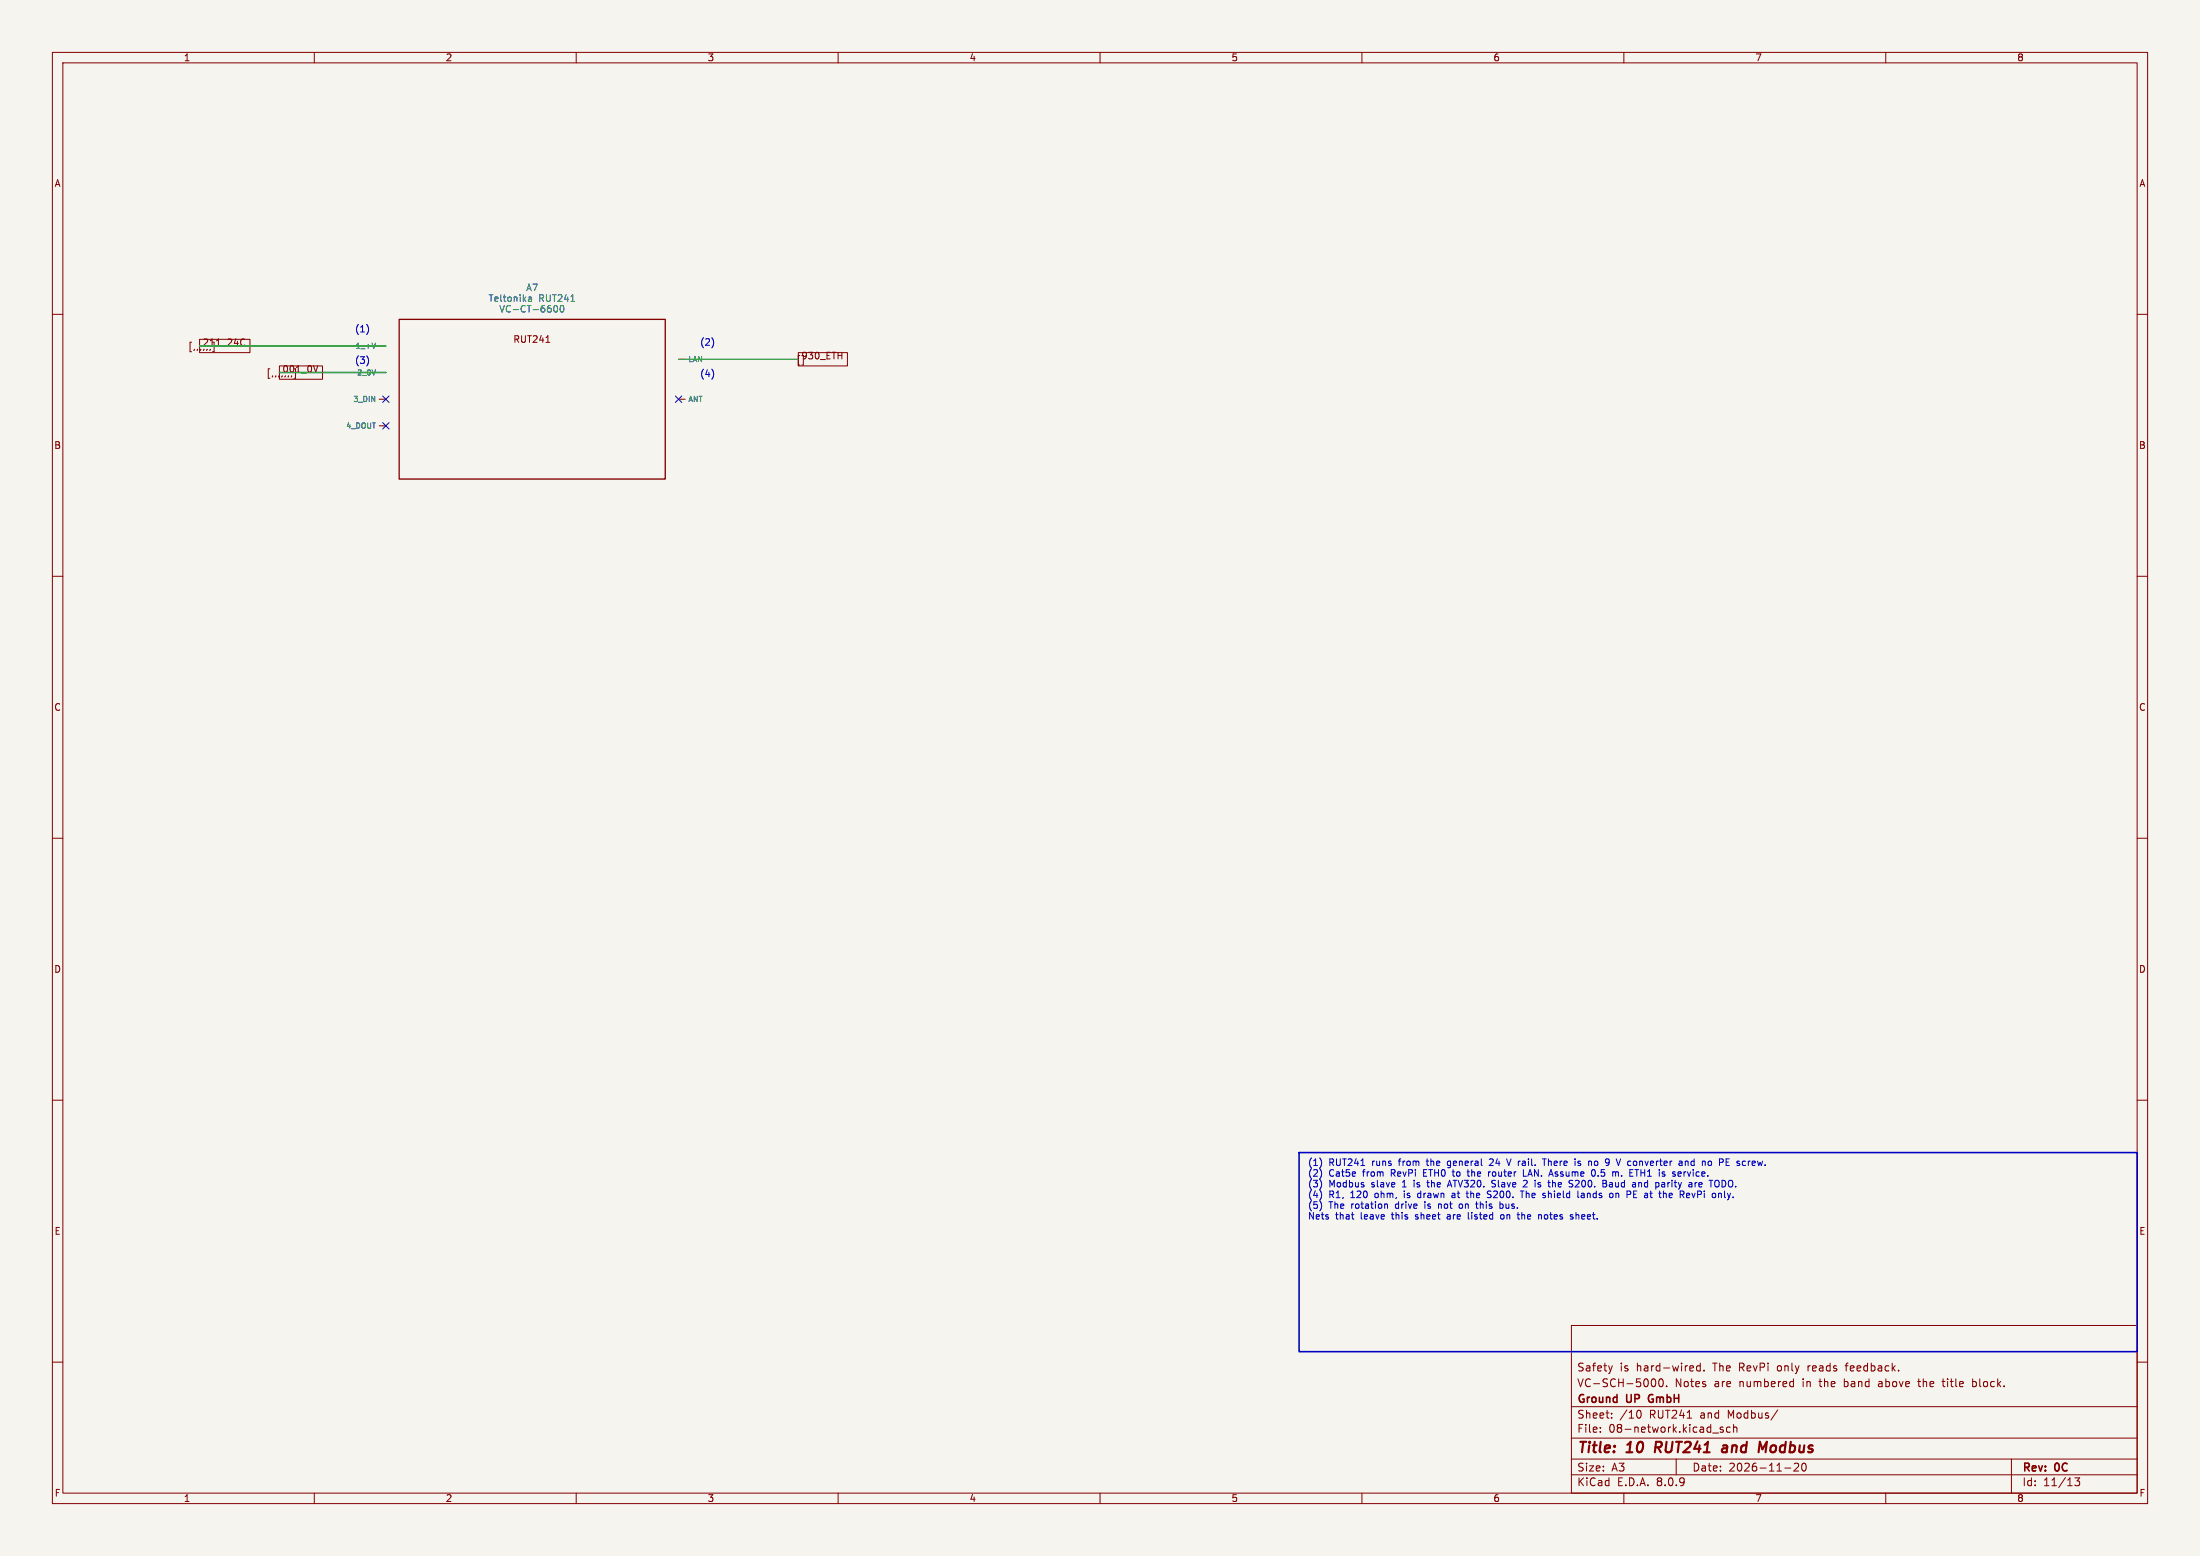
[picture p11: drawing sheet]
<svg xmlns="http://www.w3.org/2000/svg" width="420mm" height="297mm" viewBox="0 0 420 297" stroke-linecap="round" stroke-linejoin="round" font-family="sans-serif">
<path d="M0 0h420v297h-420z" fill="#f5f4ef" stroke="#f5f4ef" stroke-width=".19"/>
<g fill="none" stroke="#840000" stroke-width=".19">
<path d="M10 10h400v277h-400zM12 12h396v273h-396zM60 10v2M110 10v2M160 10v2M210 10v2M260 10v2M310 10v2M360 10v2M10 60h2M38.1 64.8h9.6v2.5h-9.6zM40.9 65.3v1.8h-.3"/>
<path d="M46.2 64.8h.5M46.7 65.8l-.5 .1M53.3 69.8h8.3v2.6h-8.3zM56.4 70.4v1.8h-.3M60.7 69.8l-.4 1.2M72.4 66h1.3M72.4 71.1h1.3M72.4 76.2h1.3M104.2 65.3h.8M129.5 76.2h1.3M129.5 68.6h1.3M152.4 67.3h9.4v2.6h-9.4z"/>
<path d="M408 60h2M72.4 81.3h1.3M10 110h2M408 110h2M10 160h2M408 160h2M10 210h2M408 210h2M300 253h108v32h-108zM10 260h2M300 278.5h108M300 274.5h108"/>
<path d="M300 268.5h108M305.5 273.2v.2M305.5 272.5v.1M307.7 270.5v.2M307.7 269.8v.1M307.8 260.7l-.4 1M312.7 269.3l.1-.1a.8 .8 0 0 1 .5 .7 .8 .8 0 0 1-.5 .8l-.1-.1M315.4 263.3l.2-.1a.8 .8 0 0 1 .5 .7 .8 .8 0 0 1-.5 .8l-.2-.1M316.8 263.3l.2-.1a.8 .8 0 0 1 .5 .7 .8 .8 0 0 1-.5 .8l-.2-.2-.1-.4zM318.2 264.5v.2M320 278.5v3M324.6 260.2v1.5"/>
<path d="M324.6 260.8l-.4-.1-.3 .3 .1 .6h.6M325.3 261.5v.2M326.9 273.5h1.2M328.9 272.5l-.3-.1-.2 .2v.2l.5 .2v.3h-.5M330.3 272.5l-.4-.1-.3 .3 .1 .6h.6M330.9 272.5l.3-.1 .3 .1 .1 .9M330.9 271.9v1.5M339.4 269.1l-1.3 1.9M341.9 263.7l.5 .1M342.4 264.6l-.5 .1M342.4 263.2v1.5M342.5 279.4l.6-.1 .2 .1 .1 .3-1 1.1h1"/>
<path d="M344.1 279.4l.2-.1a.8 .8 0 0 1 .5 .7 .8 .8 0 0 1-.5 .8l-.2-.2-.2-.4zM352.2 260.7h.6M358.7 264.2v.4M366.1 263.7h.6M366.3 263.2v1.3l.2 .2M370.7 263.7h.6M370.9 263.2v1.3l.4 .2M376.6 264.6h.6M376.6 263.8h.6M376.6 263.2v1.5M384 278.5v6.5M408 260h2"/>
<path d="M60 285v2M110 285v2M160 285v2M210 285v2M260 285v2M300 281.5h108M310 285v2M340.7 280.2h1.2M360 285v2M396.1 282.1h.9l-.5 .6 .4 .1v.6l-.2 .2-.6-.2"/>
</g>
<path d="M316.2 275.2l-.3 2M328.9 276h.8M329.7 276.3l-.7 .1a.4 .4 0 0 0-.3 .4 .4 .4 0 0 0 .3 .4l.6-.1M336.5 276.6l.8-1.4-.3 2" fill="none" stroke="#840000" stroke-width=".4"/>
<path d="M314.8 266.4l-.1 .4 .1 .7" fill="none" stroke="#840000" stroke-width=".3"/>
<path d="M76.2 61h50.8v30.4h-50.8z" fill="none" stroke="#840000" stroke-width=".25"/>
<g fill="none" stroke="#006464" stroke-width=".19">
<path d="M93.4 56.3h.7M93.7 56.3v1.2M94.5 57.1l.6-.1-.1-.3h-.4l-.1 .2v.6h.5M95.4 58.3l.5 1.3 .4-1.3M95.6 56.3v1.1l.2 .1M96.1 56.7h.5M96.3 56.3v1.1l.3 .1M97 56.8l.2-.1 .3 .1 .1 .5-.1 .2h-.3l-.2-.1zM97.4 58.4a.6 .6 0 0 0-.8 .5 .6 .6 0 0 0 .6 .7l.2-.1M98 59.1h.9M98.2 56.8l.1-.1h.3l.1 .8M98.2 56.7v.8"/>
<path d="M99.3 56.3v.1M99.3 56.7v.8M99.9 56.3v1.2M100 57.1l.4 .4M100.3 58.4a.6 .6 0 0 0-.9 .5 .6 .6 0 0 0 .6 .7l.3-.1M100.4 56.7l-.5 .5M100.6 58.3h.8M100.9 56.7h.5l.1 .8M101 58.3v1.3M101.5 57l-.4 .1-.2 .1 .2 .3h.4M101.8 59.1h.9M103.1 56.9h.6l.1-.2-.1-.3-.6-.1v1.2"/>
<path d="M103.4 56.9l.4 .6M103.9 58.3l-.4 .1a.86 .86 0 0 0 0 1.2l.5-.1v-.5l-.2-.2h-.3l-.2 .2M104.3 56.3v1l.3 .2h.3l.1-.2v-1M105.1 58.3l-.4 .1a.86 .86 0 0 0 0 1.2l.5-.1v-.5l-.2-.2h-.3l-.2 .2M105.5 56.3h.7M105.8 56.3v1.2M105.8 58.4l.2-.1a.68 .68 0 0 1 .5 .6 .68 .68 0 0 1-.5 .7l-.3-.5zM106.6 56.4l.4-.1 .3 .3-.8 .9h.8M107.1 58.4l.1-.1a.68 .68 0 0 1 .5 .6 .68 .68 0 0 1-.5 .7 .84 .84 0 0 1-.1-1.2zM108.1 56.2l-.3 .9h.8M108.4 56.7v.8M109 57.5h.7"/>
<path d="M109 56.6l.3-.3v1.2M71.7 65.5l-.4 1"/>
</g>
<g fill="none" stroke="#0000c2" stroke-width=".19">
<path d="M70.3 62.5v.8M70.3 68.5v.8M136.2 71v.8M136.2 65v.8M252.2 221.6v.8M252.2 223.6v.9M252.2 225.7v.8M252.2 227.7v.8M252.2 229.7v.9M264.8 229.9l.1 .8M270.7 227.8l-.1 .2 .1 .5M272.4 225.7h.5"/>
<path d="M272.6 225.3v1.2M274.6 229.8v.9M274.8 229.8l-.2 .1M276.4 222.8l.1 .1M276.4 226.2h.6M276.4 231.8l-.1 .1M276.4 232.2l-.2 .2 .2 .3M276.6 221.6l-.3 .3v.3l.3 .3M276.7 225.3l-.4 1.3M277.4 223.2l.1 1.3M277.6 227.8h-.4M277.6 228.1h-.3l-.1 .2v.2l.4 .1"/>
<path d="M279 229.8l-.3 .1-.2 .1 .1 .5 .4 .2M279.9 227.8h.5M280.1 228.4l.3 .2M280.2 223.2v1.1l.3 .2M280.3 231.4v1.1l.2 .2M281.7 229.8h.5M281.9 229.4v1.1l.3 .2M284.1 227.9l.4 .2 .2 .3-.3 .2-.5-.1M284.2 223.7v.8M284.5 227.3l.2 .1M284.5 223.7l-.3 .2M284.8 226.5h.6"/>
<path d="M284.8 225.5l.1 .3 .5 .2M284.8 221.2l-.4 .1M285 221.7l-.7 .8h.8M286.3 229.9l.4-.1 .3 .2-.2 .6h-.5M286.3 229.4v1.3M287 231.9l-.3-.1-.2 .3v.5l.2 .1 .3-.1M287.6 221.2l.4 1.3 .5-1.3M289.6 231.8h.5M289.8 231.4v1.1M290 232.7h.1M290.2 227.3h.7M290.6 227.3v1.3"/>
<path d="M290.8 223.2v1.3h.6M290.8 225.4l.5-.1 .2 .2M291.5 225.7l-.7 .9h.7M293.6 226.5h.5M293.6 226l.5 .2M293.9 231.8l.4 .2v.7M294.1 225.8l-.3-.1-.2 .2M294.5 221.2h.7M294.8 221.2v1.3M295.6 227.3v1.3M295.7 227.8l-.1 .1M296.1 223.2l.4 1.3"/>
<path d="M296.4 225.3v1.3M296.8 225.7l-.4 .1M300 231.8l.3 .1M300 232.3h.3v.2l-.4 .2M300.9 231.4v1.3M300.9 231.9v.1M301.2 221.9l.6 .3-.2 .3-.4-.1M301.3 228.5l.1 .1M301.4 225.8l-.7 .8h.8M301.7 221.7l-.3-.1-.2 .2M301.9 227.8h.5v.8M302.4 228.1h-.4l-.2 .2 .2 .3 .4-.1"/>
<path d="M304.1 223.2a.68 .68 0 0 1 .5 .7 .68 .68 0 0 1-.5 .6M304.6 221.6l-.2 .3v.3l.2 .3M306.5 221.3l.2-.1 .5 .1M306.7 225.5l-.3 .4 .3 .1v.3l-.2 .3M307.6 225.7l-.3 .1M307.7 226.1h-.3l-.2 .2 .1 .2 .4 .1M307.8 227.8l.1 .2-.1 .5M308.5 227.8v.8M308.5 223.7h.4l.1 .8M308.8 227.8l-.3 .1M310.6 227.3v1.3M311.1 223.2v1.3"/>
<path d="M311.9 227.3v1.3h.6M311.9 227.9h.4M312.5 223.2v1.3M312.8 225.8l.4-.1 .2 .2M312.8 225.7v.9M317.4 225.7l.4 .2v.7M317.8 226.5l-.4 .1M317.8 226l-.4 .1M318.6 227.9l.1 .6 .4 .1M319.2 228.1l-.6 .1M320.8 223.7l.1 .3-.6 .1M320.9 224.5h-.1"/>
<path d="M321.7 221.7l.2-.1 .3 .1 .1 .8M321.7 221.6v.9M322.5 228.5l-.1 .1M322.6 227.9v.2l-.6 .1M323 227.8l.3 .8M323.6 225.7v.9M324 225.7l-.4 .3M324.7 225.7l-.4 .2 .1 .6 .3 .1M324.9 226l-.6 .1M326.6 225.3v1.3M326.7 221.7v.7M328.9 221.3l-.6-.1v1.3"/>
<path d="M329.2 227.3v1.1l.2 .2M330.1 221.2h-.6v1.3"/>
</g>
<path d="M248 220h160v38h-160z" fill="none" stroke="#0000c2" stroke-width=".3"/>
<path d="M129.5 68.6h22.9" fill="none" stroke="#009600" stroke-width=".19"/>
<path d="M38.1 66h35.6M53.3 71.1h20.4" fill="none" stroke="#009600" stroke-width=".3"/>
<path d="M73.1 75.6l1.2 1.2M74.3 75.6l-1.2 1.2M128.9 75.6l1.2 1.2M130.1 75.6l-1.2 1.2M73.1 80.7l1.2 1.2M74.3 80.7l-1.2 1.2" fill="none" stroke="#000084" stroke-width=".19"/>
<g font-size="2.8" fill="#840000">
<text x="301" y="277.9">Title:</text>
<text x="310.6" y="277.9">10</text>
<text x="316.8" y="277.9">RUT241</text>
<text x="330.4" y="277.9">and</text>
<text x="338.2" y="277.9">Modbus</text>
</g>
<g font-size="2.1" fill="#840000">
<text x="301" y="262">Safety</text>
<text x="309.2" y="262">is</text>
<text x="312.4" y="262">hard-wired.</text>
<text x="327.2" y="262">The</text>
<text x="332.3" y="262">RevPi</text>
<text x="339.7" y="262">only</text>
<text x="345.6" y="262">reads</text>
<text x="353.1" y="262">feedback.</text>
<text x="301" y="268.2">Ground</text>
<text x="301" y="265">VC-SCH-5000.</text>
<text x="310.6" y="268.2">UP</text>
<text x="315.4" y="268.2">GmbH</text>
<text x="319.7" y="265">Notes</text>
<text x="327.3" y="265">are</text>
<text x="332.2" y="265">numbered</text>
<text x="344.4" y="265">in</text>
<text x="347.8" y="265">the</text>
<text x="352.6" y="265">band</text>
<text x="359.3" y="265">above</text>
<text x="367.1" y="265">the</text>
<text x="371.9" y="265">title</text>
<text x="377.7" y="265">block.</text>
<text x="301" y="273.7">File:</text>
<text x="301" y="271">Sheet:</text>
<text x="307.1" y="273.7">08-network.kicad_sch</text>
<text x="309.2" y="271">/10</text>
<text x="314.9" y="271">RUT241</text>
<text x="324.7" y="271">and</text>
<text x="330.1" y="271">Modbus/</text>
<text x="301" y="281.1">Size:</text>
<text x="307.6" y="281.1">A3</text>
<text x="323" y="281.1">Date:</text>
<text x="330" y="281.1">2026-11-20</text>
<text x="386" y="281.3">Rev:</text>
<text x="392.4" y="281.3">0C</text>
<text x="301" y="283.9">KiCad</text>
<text x="308.7" y="283.9">E.D.A.</text>
<text x="316.3" y="283.9">8.0.9</text>
<text x="386" y="283.9">Id:</text>
<text x="390.1" y="283.9">11/13</text>
</g>
<g font-size="1.8" fill="#840000">
<text x="35" y="11.9">1</text>
<text x="85" y="11.9">2</text>
<text x="135" y="11.9">3</text>
<text x="185" y="11.9">4</text>
<text x="235" y="11.9">5</text>
<text x="285" y="11.9">6</text>
<text x="335" y="11.9">7</text>
<text x="385" y="11.9">8</text>
<text x="10.3" y="35.9">A</text>
<text x="408.3" y="35.9">A</text>
<text x="97.9" y="65.6">RUT241</text>
<text x="35.8" y="67">[,,,,,,]</text>
<text x="38.6" y="66.1">211_24C</text>
<text x="53.8" y="71.2">001_0V</text>
<text x="151.9" y="69.5">[]</text>
<text x="152.9" y="68.7">930_ETH</text>
<text x="50.8" y="72.1">[,,,,,,,]</text>
<text x="10.3" y="85.9">B</text>
<text x="408.2" y="85.9">B</text>
<text x="10.3" y="135.9">C</text>
<text x="408.2" y="135.9">C</text>
<text x="10.3" y="185.9">D</text>
<text x="408.2" y="185.9">D</text>
<text x="10.3" y="235.9">E</text>
<text x="408.3" y="235.9">E</text>
<text x="10.3" y="285.9">F</text>
<text x="35" y="286.9">1</text>
<text x="85" y="286.9">2</text>
<text x="135" y="286.9">3</text>
<text x="185" y="286.9">4</text>
<text x="235" y="286.9">5</text>
<text x="285" y="286.9">6</text>
<text x="335" y="286.9">7</text>
<text x="385" y="286.9">8</text>
<text x="408.3" y="285.9">F</text>
</g>
<text font-size="1.8" fill="#006464" x="100.3" y="55.8">A7</text>
<g font-size="1.8" fill="#0000c2">
<text x="67.7" y="63.7">(1)</text>
<text x="67.7" y="69.7">(3)</text>
<text x="133.5" y="66.2">(2)</text>
<text x="133.5" y="72.2">(4)</text>
<text x="249.6" y="222.9">(1)</text>
<text x="249.6" y="224.9">(2)</text>
<text x="249.6" y="227">(3)</text>
<text x="253.7" y="222.9">RUT241</text>
<text x="253.7" y="224.9">Cat5e</text>
<text x="253.7" y="227">Modbus</text>
<text x="260.3" y="224.9">from</text>
<text x="261.9" y="227">slave</text>
<text x="262" y="222.9">runs</text>
<text x="265.8" y="224.9">RevPi</text>
<text x="267.3" y="222.9">from</text>
<text x="268" y="227">1</text>
<text x="270.4" y="227">is</text>
<text x="272.2" y="224.9">ETH0</text>
<text x="272.8" y="222.9">the</text>
<text x="273.2" y="227">the</text>
<text x="277" y="222.9">general</text>
<text x="277.3" y="227">ATV320.</text>
<text x="278" y="224.9">to</text>
<text x="281.1" y="224.9">the</text>
<text x="285.2" y="224.9">router</text>
<text x="285.2" y="222.9">24</text>
<text x="285.9" y="227">Slave</text>
<text x="288.8" y="222.9">V rail.</text>
<text x="292" y="224.9">LAN.</text>
<text x="292.1" y="227">2</text>
<text x="294.5" y="227">is</text>
<text x="296.1" y="222.9">There</text>
<text x="297.3" y="224.9">Assume</text>
<text x="297.3" y="227">the</text>
<text x="301.4" y="227">S200.</text>
<text x="302.3" y="222.9">is</text>
<text x="305.1" y="222.9">no</text>
<text x="305.5" y="224.9">0.5</text>
<text x="308" y="227">Baud</text>
<text x="308.6" y="222.9">9</text>
<text x="309.7" y="224.9">m.</text>
<text x="311" y="222.9">V converter</text>
<text x="313.2" y="224.9">ETH1</text>
<text x="313.9" y="227">and</text>
<text x="318.5" y="227">parity</text>
<text x="319" y="224.9">is</text>
<text x="321.8" y="224.9">service.</text>
<text x="323.2" y="222.9">and</text>
<text x="325.1" y="227">are</text>
<text x="327.8" y="222.9">no</text>
<text x="329.3" y="227">TODO.</text>
<text x="331.3" y="222.9">PE screw.</text>
<text x="249.6" y="229">(4)</text>
<text x="249.6" y="231.1">(5)</text>
<text x="249.6" y="233.1">Nets</text>
<text x="253.7" y="229">R1,</text>
<text x="253.7" y="231.1">The</text>
<text x="254.9" y="233.1">that</text>
<text x="257.9" y="229">120</text>
<text x="258" y="231.1">rotation</text>
<text x="259.9" y="233.1">leave</text>
<text x="262.7" y="229">ohm,</text>
<text x="266" y="233.1">this</text>
<text x="266.7" y="231.1">drive</text>
<text x="268.5" y="229">is</text>
<text x="270.7" y="233.1">sheet</text>
<text x="271.3" y="229">drawn</text>
<text x="272.4" y="231.1">is</text>
<text x="275.2" y="231.1">not</text>
<text x="276.9" y="233.1">are</text>
<text x="278" y="229">at</text>
<text x="279.4" y="231.1">on</text>
<text x="281.1" y="229">the</text>
<text x="281.1" y="233.1">listed</text>
<text x="282.9" y="231.1">this</text>
<text x="285.2" y="229">S200.</text>
<text x="287.5" y="233.1">on</text>
<text x="287.6" y="231.1">bus.</text>
<text x="291" y="233.1">the</text>
<text x="291.8" y="229">The</text>
<text x="295.2" y="233.1">notes</text>
<text x="296.2" y="229">shield</text>
<text x="301.5" y="233.1">sheet.</text>
<text x="303.1" y="229">lands</text>
<text x="309.4" y="229">on</text>
<text x="312.8" y="229">PE at</text>
<text x="319.5" y="229">the</text>
<text x="323.6" y="229">RevPi</text>
<text x="330" y="229">only.</text>
</g>
<g font-size="1.4" fill="#006464">
<text x="67.8" y="66.8">1_+V</text>
<text x="68" y="71.9">2_0V</text>
<text x="131.3" y="69.3">LAN</text>
<text x="67.3" y="76.9">3_DIN</text>
<text x="131.3" y="76.9">ANT</text>
<text x="66" y="82">4_DOUT</text>
</g>
</svg>
